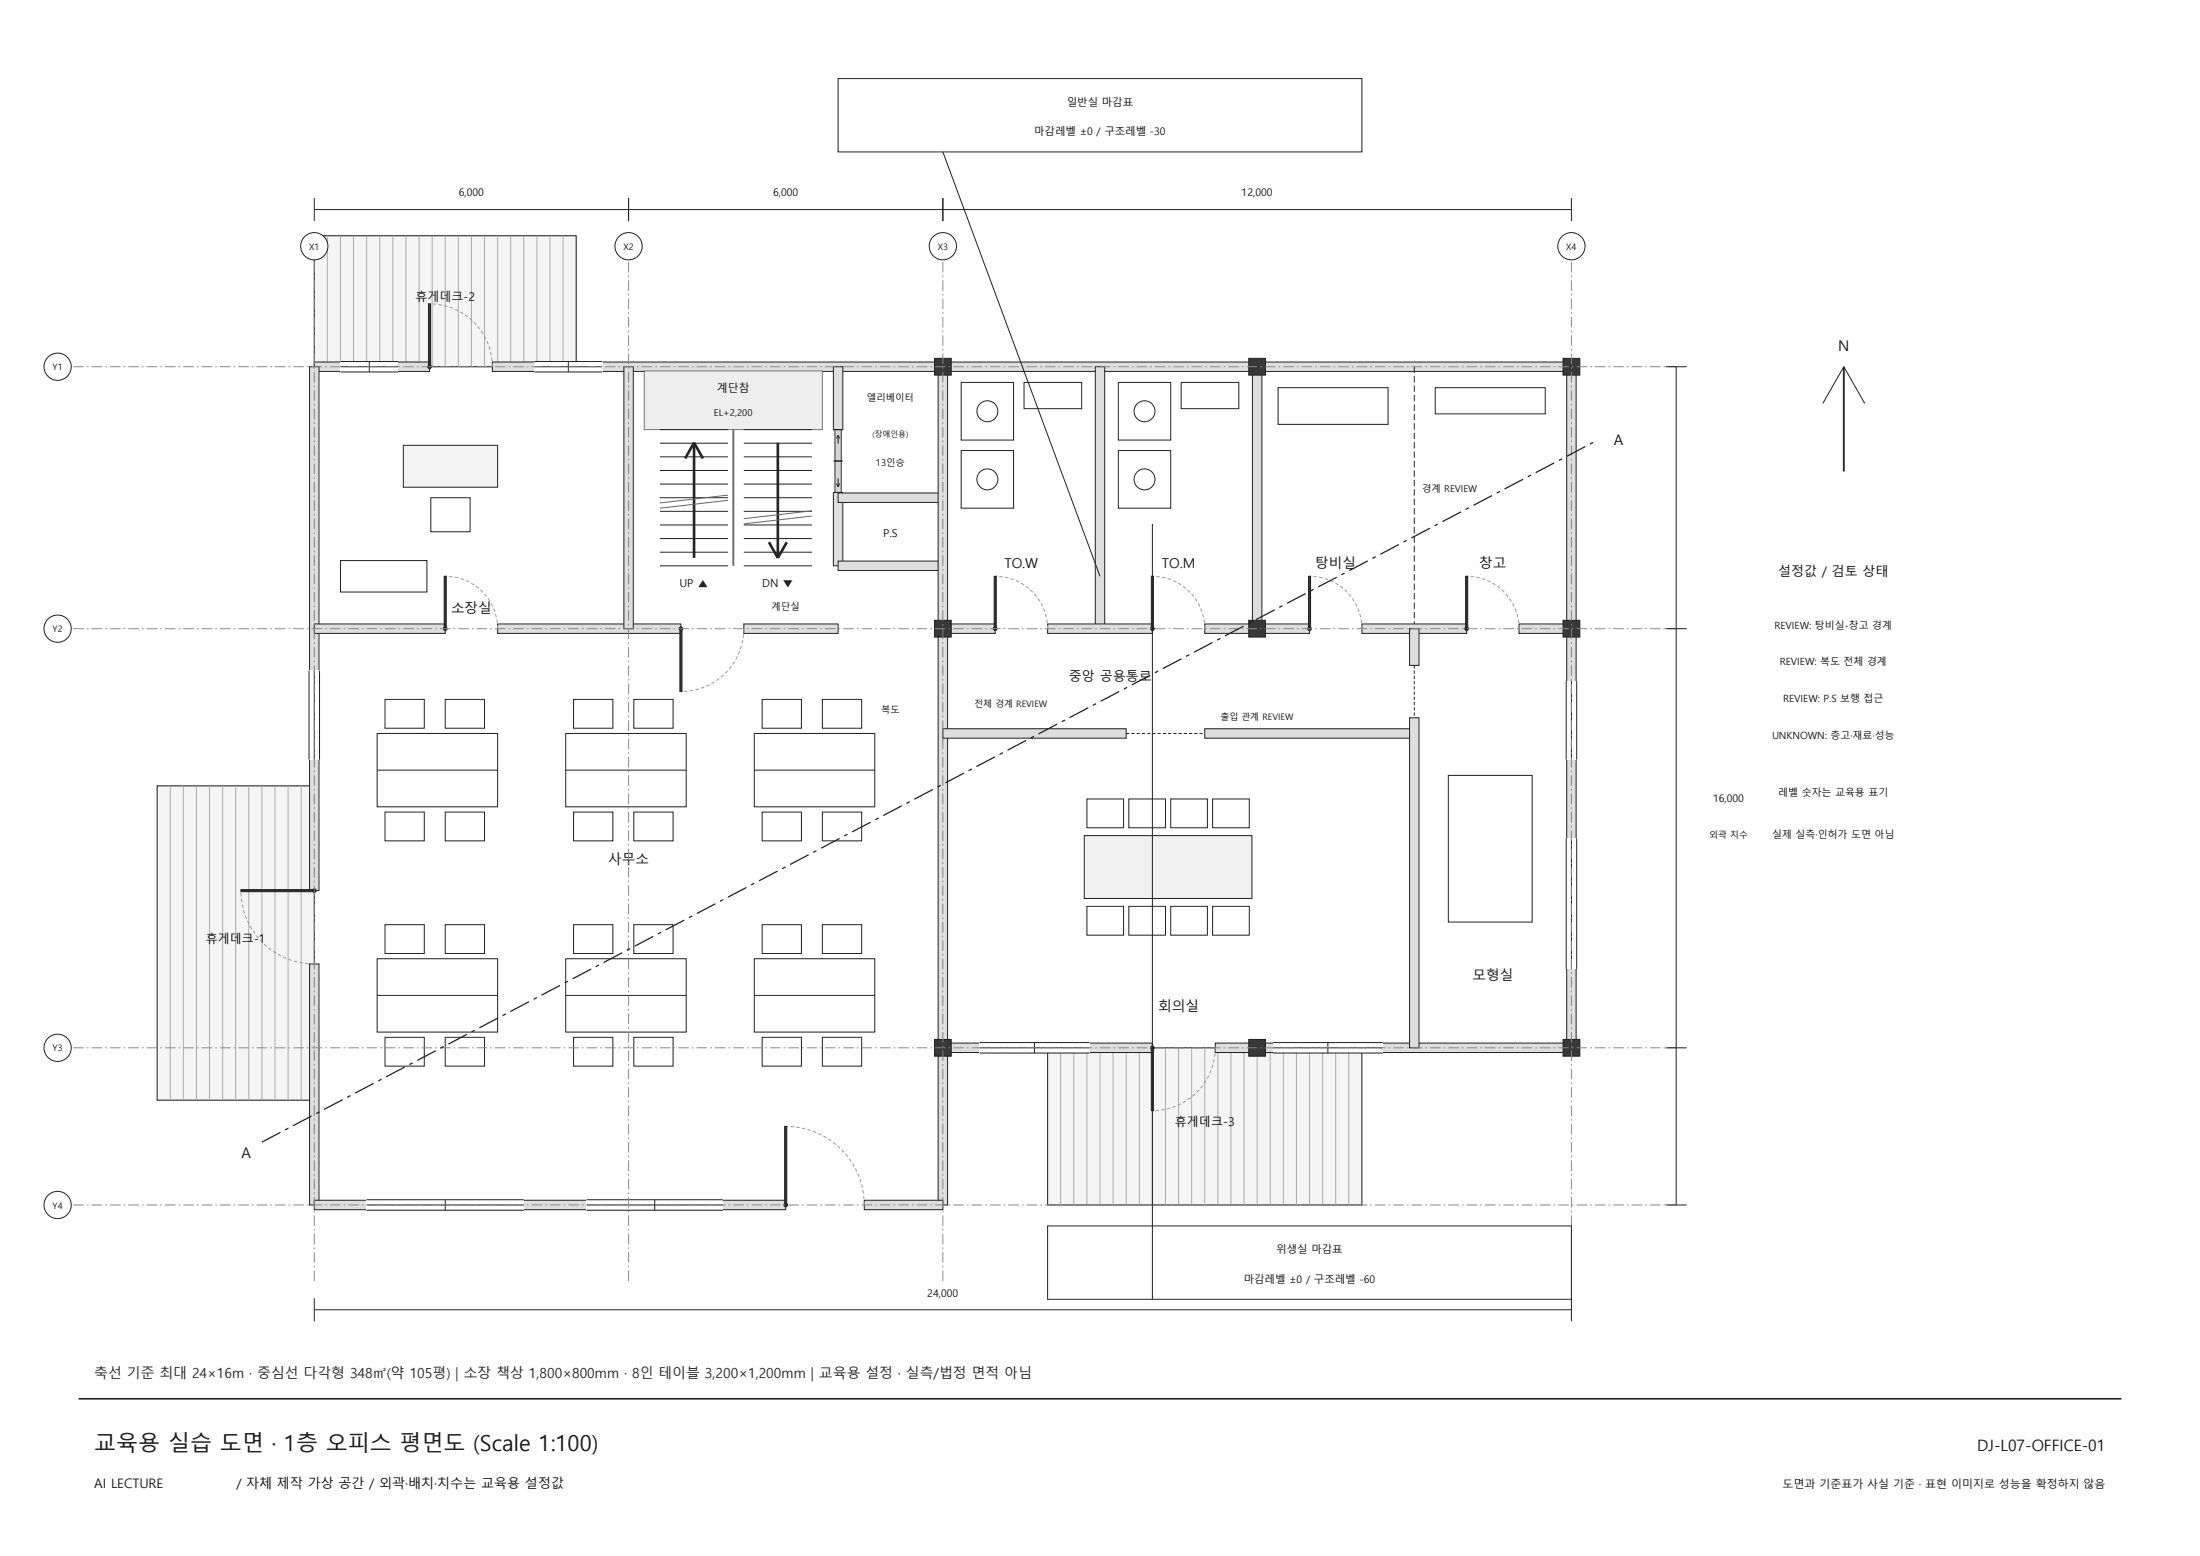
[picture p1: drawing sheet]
<svg xmlns="http://www.w3.org/2000/svg" width="420mm" height="297mm" viewBox="0 0 420 297" stroke-linecap="round" stroke-linejoin="round" font-family="sans-serif">
<path d="M30 150h30v60h-30z" fill-rule="evenodd" fill="#f5f5f5" stroke="#222" stroke-width=".2"/>
<path d="M32.5 150v60M35 150v60M37.5 150v60M40 150v60M42.5 150v60M45 150v60M47.5 150v60M50 150v60M52.5 150v60M55 150v60M57.5 150v60" fill="none" stroke="#aaa" stroke-width=".19"/>
<path d="M60 45h50v25h-50z" fill-rule="evenodd" fill="#f5f5f5" stroke="#222" stroke-width=".2"/>
<g fill="none" stroke="#aaa" stroke-width=".19">
<path d="M62.5 45v25M65 45v25M67.5 45v25M70 45v25M72.5 45v25M75 45v25M77.5 45v25M80 45v25M82.5 45v25M85 45v25M87.5 45v25M90 45v25"/>
<path d="M92.5 45v25M95 45v25M97.5 45v25M100 45v25M102.5 45v25M105 45v25M107.5 45v25"/>
</g>
<path d="M200 200h60v30h-60z" fill-rule="evenodd" fill="#f5f5f5" stroke="#222" stroke-width=".2"/>
<g fill="none" stroke="#aaa" stroke-width=".19">
<path d="M202.5 200v30M205 200v30M207.5 200v30M210 200v30M212.5 200v30M215 200v30M217.5 200v30M220 200v30M222.5 200v30M225 200v30M227.5 200v30M230 200v30"/>
<path d="M232.5 200v30M235 200v30M237.5 200v30M240 200v30M242.5 200v30M245 200v30M247.5 200v30M250 200v30M252.5 200v30M255 200v30M257.5 200v30"/>
</g>
<g fill="#dedede" stroke="#222" stroke-width=".19">
<path d="M60 69.1h22v1.8h-22z" fill-rule="evenodd"/>
<path d="M94 69.1h206v1.8h-206z" fill-rule="evenodd"/>
<path d="M59.1 70h1.8v100h-1.8z" fill-rule="evenodd"/>
<path d="M59.1 184h1.8v46h-1.8z" fill-rule="evenodd"/>
<path d="M299.1 70h1.8v130h-1.8z" fill-rule="evenodd"/>
<path d="M180 199.1h40v1.8h-40z" fill-rule="evenodd"/>
<path d="M232 199.1h68v1.8h-68z" fill-rule="evenodd"/>
<path d="M179.1 200h1.8v30h-1.8z" fill-rule="evenodd"/>
<path d="M60 229.1h90v1.8h-90z" fill-rule="evenodd"/>
<path d="M165 229.1h15v1.8h-15z" fill-rule="evenodd"/>
<path d="M60 119.1h25v1.8h-25z" fill-rule="evenodd"/>
<path d="M95 119.1h35v1.8h-35z" fill-rule="evenodd"/>
<path d="M142 119.1h18v1.8h-18z" fill-rule="evenodd"/>
<path d="M119.1 70h1.8v50h-1.8z" fill-rule="evenodd"/>
<path d="M159.1 70h1.8v12h-1.8z" fill-rule="evenodd"/>
<path d="M159.1 94h1.8v14h-1.8z" fill-rule="evenodd"/>
<path d="M160 94.1h20v1.8h-20z" fill-rule="evenodd"/>
<path d="M160 107.1h20v1.8h-20z" fill-rule="evenodd"/>
<path d="M179.1 70h1.8v50h-1.8z" fill-rule="evenodd"/>
<path d="M209.1 70h1.8v50h-1.8z" fill-rule="evenodd"/>
<path d="M239.1 70h1.8v50h-1.8z" fill-rule="evenodd"/>
</g>
<path d="M270 70v50" fill="none" stroke="#222" stroke-width=".19" stroke-dasharray="1.2 .6" stroke-linecap="butt"/>
<g fill="#dedede" stroke="#222" stroke-width=".19">
<path d="M180 119.1h10v1.8h-10z" fill-rule="evenodd"/>
<path d="M200 119.1h20v1.8h-20z" fill-rule="evenodd"/>
<path d="M230 119.1h20v1.8h-20z" fill-rule="evenodd"/>
<path d="M260 119.1h20v1.8h-20z" fill-rule="evenodd"/>
<path d="M290 119.1h10v1.8h-10z" fill-rule="evenodd"/>
<path d="M179.1 120h1.8v80h-1.8z" fill-rule="evenodd"/>
<path d="M180 139.1h35v1.8h-35z" fill-rule="evenodd"/>
<path d="M230 139.1h40v1.8h-40z" fill-rule="evenodd"/>
<path d="M269.1 120h1.8v7h-1.8z" fill-rule="evenodd"/>
<path d="M269.1 137h1.8v63h-1.8z" fill-rule="evenodd"/>
</g>
<path d="M270 127v10M215 140h15" fill="none" stroke="#222" stroke-width=".19" stroke-dasharray=".6 .4" stroke-linecap="butt"/>
<path d="M95 120a10 10 0 0 0-10-10" fill="none" stroke="#999" stroke-width=".19" stroke-dasharray=".7 .5" stroke-linecap="butt"/>
<path d="M84.8 110h.4v10h-.4z" fill-rule="evenodd" fill="#333" stroke="#222" stroke-width=".19"/>
<circle cx="85" cy="120" r=".35" fill="#222" stroke="#222" stroke-width=".19"/>
<path d="M142 120a12 12 0 0 1-12 12" fill="none" stroke="#999" stroke-width=".19" stroke-dasharray=".7 .5" stroke-linecap="butt"/>
<path d="M129.8 120h.4v12h-.4z" fill-rule="evenodd" fill="#333" stroke="#222" stroke-width=".19"/>
<circle cx="130" cy="120" r=".35" fill="#222" stroke="#222" stroke-width=".19"/>
<path d="M60 184a14 14 0 0 1-14-14" fill="none" stroke="#999" stroke-width=".19" stroke-dasharray=".7 .5" stroke-linecap="butt"/>
<path d="M46 169.8h14v.4h-14z" fill-rule="evenodd" fill="#333" stroke="#222" stroke-width=".19"/>
<circle cx="60" cy="170" r=".35" fill="#222" stroke="#222" stroke-width=".19"/>
<path d="M94 70a12 12 0 0 0-12-12" fill="none" stroke="#999" stroke-width=".19" stroke-dasharray=".7 .5" stroke-linecap="butt"/>
<path d="M81.8 58h.4v12h-.4z" fill-rule="evenodd" fill="#333" stroke="#222" stroke-width=".19"/>
<circle cx="82" cy="70" r=".35" fill="#222" stroke="#222" stroke-width=".19"/>
<path d="M232 200a12 12 0 0 1-12 12" fill="none" stroke="#999" stroke-width=".19" stroke-dasharray=".7 .5" stroke-linecap="butt"/>
<path d="M219.8 200h.4v12h-.4z" fill-rule="evenodd" fill="#333" stroke="#222" stroke-width=".19"/>
<circle cx="220" cy="200" r=".35" fill="#222" stroke="#222" stroke-width=".19"/>
<path d="M290 120a10 10 0 0 0-10-10" fill="none" stroke="#999" stroke-width=".19" stroke-dasharray=".7 .5" stroke-linecap="butt"/>
<path d="M279.8 110h.4v10h-.4z" fill-rule="evenodd" fill="#333" stroke="#222" stroke-width=".19"/>
<circle cx="280" cy="120" r=".35" fill="#222" stroke="#222" stroke-width=".19"/>
<path d="M200 120a10 10 0 0 0-10-10" fill="none" stroke="#999" stroke-width=".19" stroke-dasharray=".7 .5" stroke-linecap="butt"/>
<path d="M189.8 110h.4v10h-.4z" fill-rule="evenodd" fill="#333" stroke="#222" stroke-width=".19"/>
<circle cx="190" cy="120" r=".35" fill="#222" stroke="#222" stroke-width=".19"/>
<path d="M230 120a10 10 0 0 0-10-10" fill="none" stroke="#999" stroke-width=".19" stroke-dasharray=".7 .5" stroke-linecap="butt"/>
<path d="M219.8 110h.4v10h-.4z" fill-rule="evenodd" fill="#333" stroke="#222" stroke-width=".19"/>
<circle cx="220" cy="120" r=".35" fill="#222" stroke="#222" stroke-width=".19"/>
<path d="M260 120a10 10 0 0 0-10-10" fill="none" stroke="#999" stroke-width=".19" stroke-dasharray=".7 .5" stroke-linecap="butt"/>
<path d="M249.8 110h.4v10h-.4z" fill-rule="evenodd" fill="#333" stroke="#222" stroke-width=".19"/>
<circle cx="250" cy="120" r=".35" fill="#222" stroke="#222" stroke-width=".19"/>
<path d="M165 230a15 15 0 0 0-15-15" fill="none" stroke="#999" stroke-width=".19" stroke-dasharray=".7 .5" stroke-linecap="butt"/>
<path d="M149.8 215h.4v15h-.4z" fill-rule="evenodd" fill="#333" stroke="#222" stroke-width=".19"/>
<circle cx="150" cy="230" r=".35" fill="#222" stroke="#222" stroke-width=".19"/>
<g fill="#d1d6dc" stroke="#333" stroke-width=".19">
<path d="M159.4 82h1.2v6h-1.2z" fill-rule="evenodd"/>
<path d="M159.4 88h1.2v6h-1.2z" fill-rule="evenodd"/>
</g>
<path d="M159.1 82h1.8M159.1 94h1.8M159.1 88h1.8" fill="none" stroke="#222" stroke-width=".2"/>
<path d="M159.7 92.3l.3 .6M160 83.1v1.6M160 91.3v1.6M160 83.1l-.3 .6M160 83.1l.3 .6M160.3 92.3l-.3 .6" fill="none" stroke="#222" stroke-width=".19"/>
<path d="M123 70.8h34v11.2h-34z" fill-rule="evenodd" fill="#eee" stroke="#777" stroke-width=".19"/>
<g fill="none" stroke="#222" stroke-width=".19">
<path d="M183.5 73h10v11h-10zM195.5 73h11v5h-11zM213.5 73h10v11h-10zM225.5 73h11v5h-11zM126 82h13M126 84.6h13M126 87.2h13M126 89.8h13M126 92.4h13M126 95h13M126 97.6h13M142 82h13"/>
<path d="M142 84.6h13M142 87.2h13M142 89.8h13M142 92.4h13M142 95h13M142 97.6h13M183.5 86h10v11h-10zM213.5 86h10v11h-10zM126 100.2h13M126 102.8h13M126 105.4h13M126 108h13"/>
<path d="M142 100.2h13M142 102.8h13M142 105.4h13M142 108h13"/>
<circle cx="188.5" cy="78.5" r="2"/>
<circle cx="218.5" cy="78.5" r="2"/>
<circle cx="188.5" cy="91.5" r="2"/>
<circle cx="218.5" cy="91.5" r="2"/>
</g>
<path d="M140 82v26" fill="none" stroke="#666" stroke-width=".35"/>
<path d="M132.5 84.5v22M132.5 84.5l-1.7 3M132.5 84.5l1.7 3M148.5 84.5v22M146.8 103.5l1.7 3M150.2 103.5l-1.7 3" fill="none" stroke="#222" stroke-width=".5"/>
<path d="M139 94.5l-13 1.5M139 95.5l-13 1.5M155 97.5l-13 1.5M155 98.5l-13 1.5" fill="none" stroke="#666" stroke-width=".19"/>
<g fill="#333" stroke="#222" stroke-width=".19">
<path d="M178.4 68.4h3.2v3.2h-3.2z" fill-rule="evenodd"/>
<path d="M178.4 118.4h3.2v3.2h-3.2z" fill-rule="evenodd"/>
<path d="M178.4 198.4h3.2v3.2h-3.2z" fill-rule="evenodd"/>
<path d="M238.4 68.4h3.2v3.2h-3.2z" fill-rule="evenodd"/>
<path d="M238.4 118.4h3.2v3.2h-3.2z" fill-rule="evenodd"/>
<path d="M238.4 198.4h3.2v3.2h-3.2z" fill-rule="evenodd"/>
<path d="M298.4 68.4h3.2v3.2h-3.2z" fill-rule="evenodd"/>
<path d="M298.4 118.4h3.2v3.2h-3.2z" fill-rule="evenodd"/>
<path d="M298.4 198.4h3.2v3.2h-3.2z" fill-rule="evenodd"/>
</g>
<path d="M77 85h18v8h-18z" fill-rule="evenodd" fill="#f3f3f3" stroke="#222" stroke-width=".19"/>
<g fill="none" stroke="#222" stroke-width=".19">
<path d="M82.3 95h7.5v6.5h-7.5zM65 107h16.5v6h-16.5zM73.5 133.5h7.5v5.5h-7.5zM85 133.5h7.5v5.5h-7.5zM109.5 133.5h7.5v5.5h-7.5zM121 133.5h7.5v5.5h-7.5zM145.5 133.5h7.5v5.5h-7.5zM157 133.5h7.5v5.5h-7.5zM72 140h23v14h-23zM72 147h23M73.5 155h7.5v5.5h-7.5zM85 155h7.5v5.5h-7.5z"/>
<path d="M108 140h23v14h-23zM108 147h23M109.5 155h7.5v5.5h-7.5zM121 155h7.5v5.5h-7.5zM144 140h23v14h-23zM144 147h23M145.5 155h7.5v5.5h-7.5zM157 155h7.5v5.5h-7.5zM73.5 176.5h7.5v5.5h-7.5zM85 176.5h7.5v5.5h-7.5zM109.5 176.5h7.5v5.5h-7.5zM121 176.5h7.5v5.5h-7.5z"/>
<path d="M145.5 176.5h7.5v5.5h-7.5zM157 176.5h7.5v5.5h-7.5zM72 183h23v14h-23zM72 190h23M73.5 198h7.5v5.5h-7.5zM85 198h7.5v5.5h-7.5zM108 183h23v14h-23zM108 190h23M109.5 198h7.5v5.5h-7.5zM121 198h7.5v5.5h-7.5zM144 183h23v14h-23zM144 190h23"/>
<path d="M145.5 198h7.5v5.5h-7.5zM157 198h7.5v5.5h-7.5z"/>
</g>
<path d="M207 159.5h32v12h-32z" fill-rule="evenodd" fill="#f1f1f1" stroke="#222" stroke-width=".19"/>
<path d="M244 74h21v7h-21zM274 74h21v5h-21zM207.5 152.5h7v5.5h-7zM215.5 152.5h7v5.5h-7zM223.5 152.5h7v5.5h-7zM231.5 152.5h7v5.5h-7zM276.5 148h16v28h-16zM207.5 173h7v5.5h-7zM215.5 173h7v5.5h-7zM223.5 173h7v5.5h-7zM231.5 173h7v5.5h-7z" fill="none" stroke="#222" stroke-width=".19"/>
<path d="M65 69h11v2h-11z" fill-rule="evenodd" fill="#fff"/>
<path d="M65 69h11M65 70h11M65 71h11M70.5 69v2" fill="none" stroke="#222" stroke-width=".19"/>
<path d="M102 69h13v2h-13z" fill-rule="evenodd" fill="#fff"/>
<path d="M102 69h13M102 70h13M102 71h13M108.5 69v2" fill="none" stroke="#222" stroke-width=".19"/>
<path d="M59 128h2v17h-2z" fill-rule="evenodd" fill="#fff"/>
<path d="M59 128v17M60 128v17M61 128v17" fill="none" stroke="#222" stroke-width=".19"/>
<path d="M70 229h30v2h-30z" fill-rule="evenodd" fill="#fff"/>
<path d="M70 229h30M70 230h30M70 231h30M85 229v2" fill="none" stroke="#222" stroke-width=".19"/>
<path d="M112 229h26v2h-26z" fill-rule="evenodd" fill="#fff"/>
<path d="M112 229h26M112 230h26M112 231h26M125 229v2" fill="none" stroke="#222" stroke-width=".19"/>
<path d="M299 130h2v15h-2z" fill-rule="evenodd" fill="#fff"/>
<path d="M299 130v15M300 130v15M301 130v15" fill="none" stroke="#222" stroke-width=".19"/>
<path d="M299 160h2v25h-2z" fill-rule="evenodd" fill="#fff"/>
<path d="M299 160v25M300 160v25M301 160v25" fill="none" stroke="#222" stroke-width=".19"/>
<path d="M187 199h21v2h-21z" fill-rule="evenodd" fill="#fff"/>
<path d="M187 199h21M197.5 199v2M187 200h21M187 201h21" fill="none" stroke="#222" stroke-width=".19"/>
<path d="M243 199h21v2h-21z" fill-rule="evenodd" fill="#fff"/>
<path d="M348 77l4-7 4 7M243 199h21M253.5 199v2M243 200h21M243 201h21" fill="none" stroke="#222" stroke-width=".19"/>
<path d="M352 70v20" fill="none" stroke="#222" stroke-width=".35"/>
<path d="M60 50v195" fill="none" stroke="#888" stroke-width=".19" stroke-dasharray="2 .6 .3 .6" stroke-linecap="butt"/>
<circle cx="60" cy="47" r="2.6" fill="#fff" stroke="#222" stroke-width=".19"/>
<path d="M120 50v195" fill="none" stroke="#888" stroke-width=".19" stroke-dasharray="2 .6 .3 .6" stroke-linecap="butt"/>
<circle cx="120" cy="47" r="2.6" fill="#fff" stroke="#222" stroke-width=".19"/>
<path d="M180 50v195" fill="none" stroke="#888" stroke-width=".19" stroke-dasharray="2 .6 .3 .6" stroke-linecap="butt"/>
<circle cx="180" cy="47" r="2.6" fill="#fff" stroke="#222" stroke-width=".19"/>
<path d="M300 50v195" fill="none" stroke="#888" stroke-width=".19" stroke-dasharray="2 .6 .3 .6" stroke-linecap="butt"/>
<circle cx="300" cy="47" r="2.6" fill="#fff" stroke="#222" stroke-width=".19"/>
<path d="M14 70h306" fill="none" stroke="#888" stroke-width=".19" stroke-dasharray="2 .6 .3 .6" stroke-linecap="butt"/>
<circle cx="11" cy="70" r="2.6" fill="#fff" stroke="#222" stroke-width=".19"/>
<path d="M14 120h306" fill="none" stroke="#888" stroke-width=".19" stroke-dasharray="2 .6 .3 .6" stroke-linecap="butt"/>
<circle cx="11" cy="120" r="2.6" fill="#fff" stroke="#222" stroke-width=".19"/>
<path d="M14 200h306" fill="none" stroke="#888" stroke-width=".19" stroke-dasharray="2 .6 .3 .6" stroke-linecap="butt"/>
<circle cx="11" cy="200" r="2.6" fill="#fff" stroke="#222" stroke-width=".19"/>
<path d="M14 230h306" fill="none" stroke="#888" stroke-width=".19" stroke-dasharray="2 .6 .3 .6" stroke-linecap="butt"/>
<circle cx="11" cy="230" r="2.6" fill="#fff" stroke="#222" stroke-width=".19"/>
<g fill="none" stroke="#222" stroke-width=".19">
<path d="M60 37.8v4.4M120 37.8v4.4M180 37.8v4.4M300 37.8v4.4M60 40h240M318 70h4M320 70v160M318 120h4M318 200h4M318 230h4M60 247.8v4.4M60 250h240"/>
<path d="M300 247.8v4.4"/>
</g>
<path d="M160 15h100v14h-100z" fill-rule="evenodd" fill="#fff" stroke="#222" stroke-width=".19"/>
<path d="M180 29l30 81" fill="none" stroke="#222" stroke-width=".19"/>
<path d="M200 234h100v14h-100z" fill-rule="evenodd" fill="#fff" stroke="#222" stroke-width=".19"/>
<path d="M220 100v148" fill="none" stroke="#222" stroke-width=".19"/>
<path d="M50 218l255-134" fill="none" stroke="#222" stroke-width=".24" stroke-dasharray="4 1 .7 1" stroke-linecap="butt"/>
<path d="M15 267h390" fill="none" stroke="#222" stroke-width=".3"/>
<path d="M32.1 282h12.2v2.5h-12.2z" fill="#fff" stroke="#fff" stroke-width=".35"/>
<text font-size="4.2" fill="#111" x="18" y="277">교육용 실습 도면 · 1층 오피스 평면도 (Scale 1:100)</text>
<text font-size="3" fill="#111" x="377.5" y="277">DJ-L07-OFFICE-01</text>
<g font-size="2.8" fill="#111">
<text x="350.9" y="67">N</text>
<text x="308.1" y="85">A</text>
<text x="46.1" y="221">A</text>
</g>
<g font-size="2.6" fill="#111">
<text x="191.8" y="108.5">TO.W</text>
<text x="221.8" y="108.5">TO.M</text>
<text x="251.1" y="108.5">탕비실</text>
<text x="282.4" y="108.5">창고</text>
<text x="86.1" y="117">소장실</text>
<text x="116.1" y="165">사무소</text>
<text x="281.1" y="187">모형실</text>
<text x="221.1" y="193">회의실</text>
</g>
<text font-size="2.6" fill="#262626" x="18" y="263">축선 기준 최대 24×16m · 중심선 다각형 348㎡(약 105평) | 소장 책상 1,800×800mm · 8인 테이블 3,200×1,200mm | 교육용 설정 · 실측/법정 면적 아님</text>
<g font-size="2.5" fill="#111">
<text x="339.4" y="110">설정값 / 검토 상태</text>
<text x="204.1" y="130">중앙 공용통로</text>
<text x="18" y="284">AI LECTURE</text>
<text x="45.1" y="284">/ 자체 제작 가상 공간 / 외곽·배치·치수는 교육용 설정값</text>
</g>
<g font-size="2.3" fill="#111">
<text x="79.3" y="57.5">휴게데크-2</text>
<text x="39.3" y="180">휴게데크-1</text>
<text x="224.3" y="215">휴게데크-3</text>
</g>
<g font-size="2.1" fill="#111">
<text x="136.9" y="74.8">계단참</text>
<text x="168.6" y="102.5">P.S</text>
<text x="129.7" y="112">UP ▲</text>
<text x="145.5" y="112">DN ▼</text>
<text x="340.3" y="284">도면과 기준표가 사실 기준 · 표현 이미지로 성능을 확정하지 않음</text>
</g>
<g font-size="2" fill="#111">
<text x="203.6" y="20.2">일반실 마감표</text>
<text x="197.4" y="25.8">마감레벨 ±0 / 구조레벨 -30</text>
<text x="87.6" y="37.5">6,000</text>
<text x="147.6" y="37.5">6,000</text>
<text x="237" y="37.5">12,000</text>
<text x="327" y="153">16,000</text>
<text x="243.6" y="239.2">위생실 마감표</text>
<text x="237.4" y="244.8">마감레벨 ±0 / 구조레벨 -60</text>
<text x="177" y="247.5">24,000</text>
</g>
<g font-size="1.9" fill="#111">
<text x="338.8" y="120">REVIEW: 탕비실-창고 경계</text>
<text x="339.8" y="127">REVIEW: 복도 전체 경계</text>
<text x="340.4" y="134">REVIEW: P.S 보행 접근</text>
<text x="338.3" y="141">UNKNOWN: 층고·재료·성능</text>
<text x="339.5" y="152">레벨 숫자는 교육용 표기</text>
<text x="338.3" y="160">실제 실측·인허가 도면 아님</text>
</g>
<g font-size="1.8" fill="#111">
<text x="165.5" y="76.5">엘리베이터</text>
<text x="136.3" y="79.4">EL+2,200</text>
<text x="167.2" y="89">13인승</text>
<text x="271.5" y="94">경계 REVIEW</text>
<text x="147.3" y="116.5">계단실</text>
<text x="168.2" y="136">복도</text>
</g>
<g font-size="1.7" fill="#111">
<text x="59" y="47.8">X1</text>
<text x="119" y="47.8">X2</text>
<text x="179" y="47.8">X3</text>
<text x="299" y="47.8">X4</text>
<text x="10.1" y="70.7">Y1</text>
<text x="10.1" y="120.7">Y2</text>
<text x="186" y="135">전체 경계 REVIEW</text>
<text x="233" y="137.5">출입 관계 REVIEW</text>
<text x="326.3" y="160">외곽 치수</text>
<text x="10.1" y="200.7">Y3</text>
<text x="10.1" y="230.7">Y4</text>
</g>
<text font-size="1.5" fill="#111" x="166.5" y="83.5">(장애인용)</text>
</svg>
